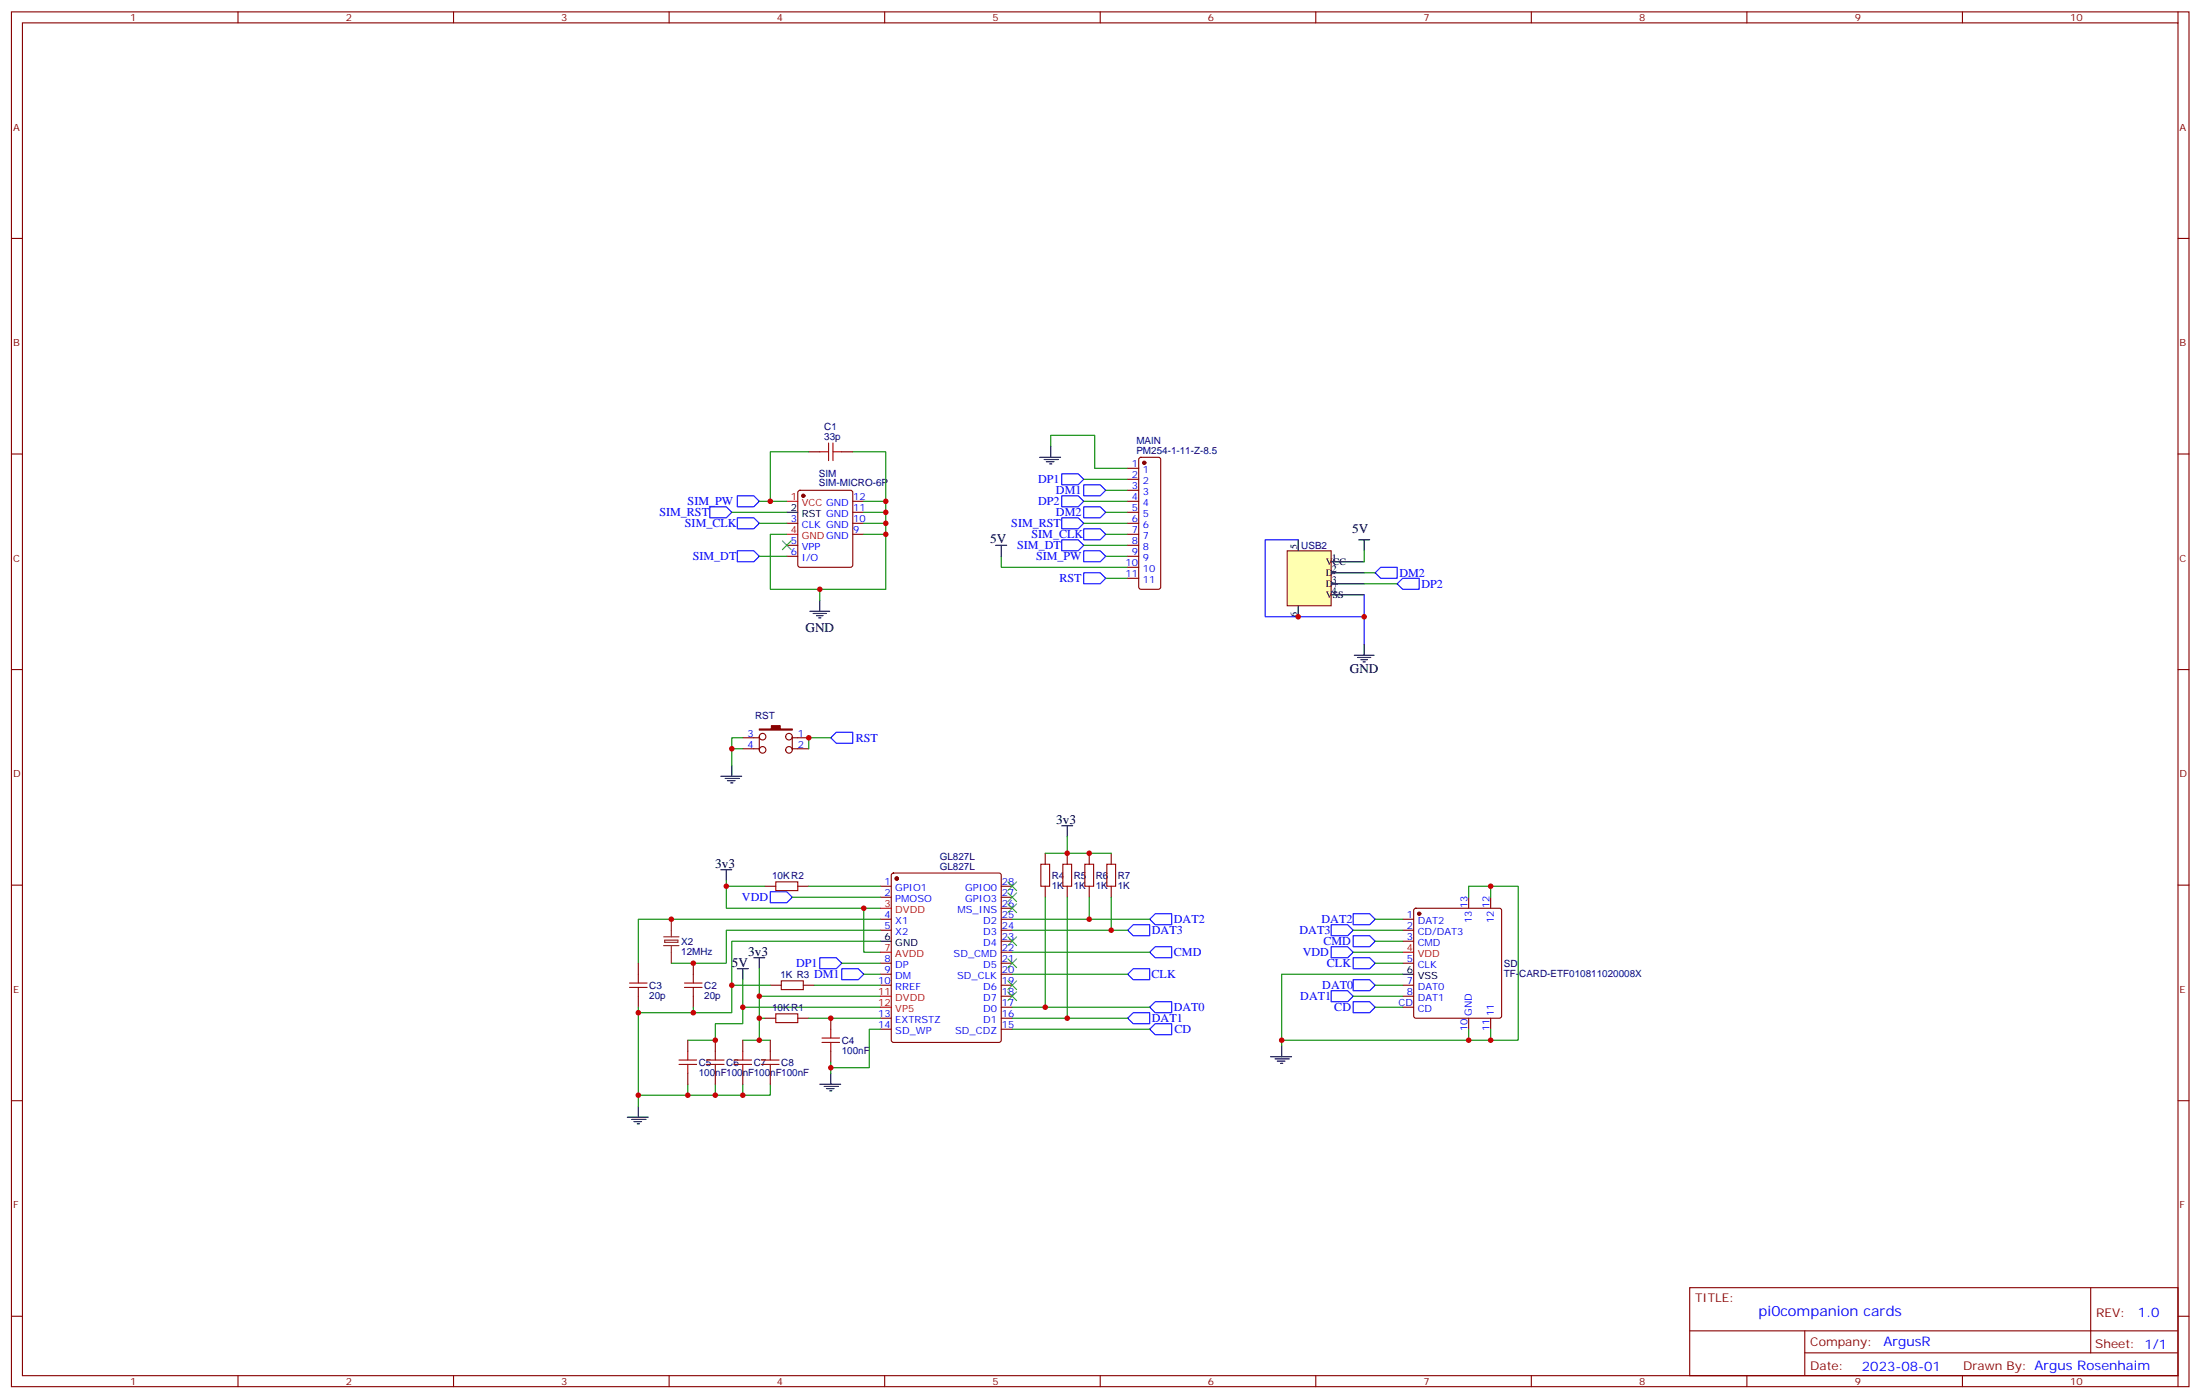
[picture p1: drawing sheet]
<svg xmlns="http://www.w3.org/2000/svg" width="706mm" height="448mm" viewBox="0 0 706 448" stroke-linecap="round" stroke-linejoin="round" font-family="sans-serif">
<g fill="none" stroke="#870000" stroke-width=".35">
<path d="M3.7 3.8h698.5v441h-698.5zM7.2 7.3h691.4v434h-691.4zM76.3 3.8v3.5M145.5 3.8v3.5M214.6 3.8v3.5M283.8 3.8v3.5M352.9 3.8v3.5M422.1 3.8v3.5M491.2 3.8v3.5M560.4 3.8v3.5M629.5 3.8v3.5M698.6 3.8v3.5"/>
<path d="M3.7 76.5h3.5M698.6 76.5h3.6M3.7 145.6h3.5M256.1 157.5l.5-.2h16.2l.5 .2 .2 .5v23.3l-.2 .5-.5 .2h-16.2l-.5-.3-.2-.4v-23.3zM259.4 144.9h3.6M270 144.9h3.5M698.6 145.6h3.6M252.4 167.9h3.5M252.4 174.9h3.5M252.4 178.4h3.5M273.5 167.9h3.6M273.5 171.4h3.6"/>
<path d="M273.5 164.3h3.6M273.5 160.8h3.6M3.7 214.8h3.5M698.6 214.8h3.6M238.3 236.6h5.3M243.6 236.3v4.2M254.1 236.6h5.3M254.1 236.3v4.2M238.3 240.2h5.3M254.1 240.2h5.3M3.7 283.9h3.5M449.9 294.9h3.6"/>
<path d="M449.9 298.4h3.6M453.7 291.5l.5-.2h26.8l.5 .2 .2 .5v33.9l-.3 .5-.4 .2h-26.8l-.5-.2-.2-.5v-33.9zM471.1 287.8v3.5M478.2 287.8v3.5M698.6 283.9h3.6M449.9 301.9h3.6M449.9 309h3.6M449.9 316h3.6M449.9 319.5h3.6M449.9 323.1h3.6M471.1 326.6v3.5M478.2 326.6v3.5"/>
<path d="M3.7 353.1h3.5M698.6 353.1h3.6M542 413h156.6v28.3h-156.6zM670.6 413.1v20.8M3.7 422.2h3.5M542 426.9h156.5M578.9 433.9h119.6M578.9 426.9v14.1M698.6 422.2h3.6M76.3 441.3v3.5M145.5 441.3v3.5M214.6 441.3v3.5"/>
<path d="M283.8 441.3v3.5M352.9 441.3v3.5M422.1 441.3v3.5M491.2 441.3v3.5M560.4 441.3v3.5M629.5 441.3v3.5M698.6 441.3v3.5"/>
<circle cx="244.6" cy="236.3" r="1.06"/>
<circle cx="253.1" cy="236.3" r="1.06"/>
<circle cx="244.6" cy="240.5" r="1.06"/>
<circle cx="253.1" cy="240.5" r="1.06"/>
</g>
<g fill="none" stroke="#000" stroke-width=".35">
<path d="M333.5 146.7h6.7M334.9 147.4h4.6M335.6 148.1h2.5M336.7 148.8h.7M337 143.2v3.5M252.4 164.3h3.5M319.4 174.9h3.5M321.2 174.9v3.5M259.8 196.1h6.3M260.8 196.8h4.3M261.9 197.5h2.1M262.6 198.2h.7"/>
<path d="M263 192.5v3.6M231.2 249h6.7M232.6 249.7h4.6M233.3 250.4h2.5M234.4 251.1h.7M234.7 245.5v3.5M449.9 312.5h3.6M407.6 338.9h6.7M409 339.7h4.6M411.1 335.4v3.5M409.7 340.4h2.5M410.8 341.1h.7"/>
</g>
<path d="M263 144.9h2.8M265.8 142.1v5.6M267.2 144.9h2.8M267.2 142.1v5.6" fill="none" stroke="#a10000" stroke-width=".35"/>
<g fill="none" stroke="#00f" stroke-width=".35">
<path d="M236.5 159h5.3l1.8 1.8-1.8 1.8h-5.3zM340.6 152h5.3l1.7 1.7-1.7 1.8h-5.3zM340.6 159h5.3l1.7 1.8-1.7 1.8h-5.3zM347.6 155.5h5.3l1.8 1.8-1.8 1.7h-5.3zM227.7 162.6h5.3l1.7 1.7-1.7 1.8h-5.3zM236.5 166.1h5.3l1.8 1.8-1.8 1.7h-5.3zM236.5 176.7h5.3l1.8 1.7-1.8 1.8h-5.3zM340.6 173.1h5.3l1.7 1.8-1.7 1.8h-5.3zM340.6 166.1h5.3l1.7 1.8-1.7 1.7h-5.3zM347.6 176.7h5.3l1.8 1.7-1.8 1.8h-5.3zM347.6 162.6h5.3l1.8 1.7-1.8 1.8h-5.3zM347.6 169.6h5.3l1.8 1.8-1.8 1.7h-5.3z"/>
<path d="M347.6 183.7h5.3l1.8 1.8-1.8 1.8h-5.3zM266.5 236.6l1.8-1.7h5.2v3.5h-5.2zM427 296.6h5.3l1.8 1.8-1.8 1.7h-5.3zM434.1 293.1h5.2l1.8 1.8-1.8 1.7h-5.2zM427 317.8h5.3l1.8 1.7-1.8 1.8h-5.3zM434.1 307.2h5.2l1.8 1.8-1.8 1.7h-5.2zM434.1 300.1h5.2l1.8 1.8-1.8 1.8h-5.2zM434.1 314.3h5.2l1.8 1.7-1.8 1.8h-5.2z"/>
</g>
<g fill="#870000" stroke="#870000" stroke-width=".35">
<path d="M243.6 233.8h3.8v-1h2.9v1h3.8v.4h-10.5z"/>
<circle cx="257.7" cy="159" r=".53"/>
<circle cx="455.2" cy="293.1" r=".53"/>
</g>
<path d="M252.4 160.8h3.5M252.4 171.4h3.5M449.9 305.4h3.6" fill="none" stroke="#f00" stroke-width=".35"/>
<g fill="none" stroke="#008700" stroke-width=".35">
<path d="M259.4 144.9h-12.3v15.9M273.5 144.9h10.6v44.1h-37v-17.6h5.3M337 143.2v-3.6h14.2v10.6h10.5M347.6 153.7h14.1M354.7 157.3h7M234.7 164.3h17.7M243.6 167.9h8.8M243.6 160.8h8.8M243.6 178.4h8.8M277.1 167.9h7M277.1 160.8h7M277.1 164.3h7"/>
<path d="M277.1 171.4h7M321.2 178.4v3.6h40.5M347.6 167.9h14.1M347.6 160.8h14.1M347.6 174.9h14.1M354.7 164.3h7M354.7 178.4h7M354.7 171.4h7M263 189v3.5M354.7 185.5h7M238.3 236.6h-3.6v8.9M266.5 236.6h-7.1v3.6"/>
<path d="M234.7 240.2h3.6M434.1 298.4h15.8M441.1 294.9h8.8M471.1 287.8v-3.5h15.9v49.4h-8.8M478.2 284.3v3.5M434.1 319.5h15.8M441.1 301.9h8.8M441.1 309h8.8M441.1 316h8.8M449.9 312.5h-38.8v22.9M471.1 330.1v3.6M478.2 330.1v3.6h-67.1"/>
</g>
<path d="M251 173.5l2.8 2.8M253.8 173.5l-2.8 2.8" fill="none" stroke="#3c3" stroke-width=".35"/>
<path d="M412.9 176.7h14.1v17.6h-14.1z" fill="#ffffb0" stroke="#800000" stroke-width=".32"/>
<g fill="none" stroke="#000" stroke-width=".35">
<path d="M416.4 173.1v3.6M435.8 173.1h3.5M437.6 173.1v3.6M416.4 194.3v3.5M427 180.2h10.6M427 183.7h10.6M427 187.3h10.6M427 190.8h10.6M434.4 210.2h6.4M435.5 210.9h4.2M436.5 211.6h2.1M437.2 212.3h.7"/>
<path d="M437.6 206.7v3.5M231.2 279h3.5M233 279v3.5M340.6 264.9h3.5M342.3 264.9v3.5M236.5 310.7h3.5M238.3 310.7v3.6M241.8 307.2h3.5M243.6 307.2v3.5M282.4 301.9h3.5M201.2 358.4h6.7M202.6 359.1h4.6"/>
<path d="M203.3 359.8h2.5M204.8 354.8v3.6M263 347.8h6.7M264.4 348.5h4.6M265.1 349.2h2.4M266.1 349.9h.7M266.5 344.2v3.6M204.4 360.5h.7"/>
</g>
<g fill="none" stroke="#008700" stroke-width=".35">
<path d="M437.6 176.7v3.5M437.6 183.7h3.5M437.6 187.3h10.6M335.3 273.7h21.1M342.3 268.4v5.3M233 282.5v8.8h49.4M233 284.3h12.3M254.1 287.8h28.3M259.4 284.3h23M277.1 291.3v14.1h5.3M282.4 294.9h-77.6v14.1M282.4 298.4h-49.4v10.6h-17.7"/>
<path d="M324.7 294.9h44.1M324.7 298.4h37M335.3 287.8v35.3M342.3 287.8v38.8M349.4 287.8v7.1M356.4 287.8v10.6M234.7 316h12.4M238.3 314.3v8.8h44.1M243.6 310.7v8.8M261.2 316h21.2M270 309h12.4M277.1 312.5h5.3"/>
<path d="M282.4 301.9h-47.7v22.9h-12.3M282.4 319.5h-38.8v7.1h1.7M324.7 312.5h37M324.7 305.4h44.1M434.1 305.4h15.8M204.8 323.1v31.7M222.4 323.1v1.7h-17.6M238.3 323.1v5.3h-8.9v5.3h-8.8M238.3 333.7h8.8M243.6 326.6v7.1M259.4 326.6h23M282.4 330.1h-3.6v12.4h-12.3"/>
<path d="M324.7 323.1h44.1M324.7 330.1h44.1M324.7 326.6h37M441.1 323.1h8.8M204.8 351.3h15.8M220.6 347.8v3.5h26.5v-3.5M229.4 347.8v3.5M238.3 347.8v3.5M266.5 340.7v3.5"/>
</g>
<g fill="none" stroke="#00f" stroke-width=".35">
<path d="M416.4 173.1h-10.6v24.7h31.8M437.6 190.8v15.9M442.9 182h5.3v3.5h-5.3l-1.8-1.8zM449.9 185.5h5.3v3.5h-5.3l-1.7-1.7zM247.1 286h5.3l1.7 1.8-1.7 1.8h-5.3zM361.7 298.4l1.8-1.8h5.3v3.5h-5.3zM368.8 294.9l1.8-1.8h5.2v3.5h-5.2zM263 307.2h5.3l1.7 1.8-1.7 1.7h-5.3zM270 310.7h5.3l1.8 1.8-1.8 1.8h-5.3zM361.7 312.5l1.8-1.8h5.3v3.6h-5.3zM368.8 305.4l1.8-1.7h5.2v3.5h-5.2zM427 303.7h5.3l1.8 1.7-1.8 1.8h-5.3z"/>
<path d="M361.7 326.6l1.8-1.8h5.3v3.6h-5.3zM368.8 323.1l1.8-1.8h5.2v3.5h-5.2zM368.8 330.1l1.8-1.7h5.2v3.5h-5.2zM434.1 321.3h5.2l1.8 1.8-1.8 1.7h-5.2z"/>
</g>
<g fill="#870000" stroke="#870000" stroke-width=".35">
<circle cx="287.7" cy="281.8" r=".53"/>
<circle cx="367" cy="148.4" r=".53"/>
</g>
<g fill="none" stroke="#870000" stroke-width=".35">
<path d="M361.7 150.2h3.6M361.7 153.7h3.6M361.7 157.3h3.6M365.5 146.9l.5-.2h5.6l.5 .2 .2 .5v40.9l-.2 .5-.5 .2h-5.6l-.5-.2-.2-.5v-40.9zM361.7 160.8h3.6M361.7 164.3h3.6M361.7 167.9h3.6M361.7 171.4h3.6M361.7 174.9h3.6M361.7 178.4h3.6M361.7 182h3.6M361.7 185.5h3.6"/>
<path d="M335.3 273.7v3.5M342.3 273.7v3.5M349.4 273.7v3.5M356.4 273.7v3.5M245.3 284.3h3.5M255.9 284.3h3.5M282.4 284.3h3.5M282.4 287.8h3.5M282.4 294.9h3.5M282.4 298.4h3.5M286.1 280.2l.5-.2h33.9l.6 .5 .1 53.2-.5 .6-34.1 .1-.7-.5v-53.2zM321.2 284.3h3.5"/>
<path d="M321.2 287.8h3.5M321.2 294.9h3.5M321.2 298.4h3.5M321.2 291.3h3.5M335.3 284.3v3.5M342.3 284.3v3.5M349.4 284.3v3.5M356.4 284.3v3.5M204.8 309v3.5M204.8 319.5v3.6M222.4 309v3.5M222.4 319.5v3.6"/>
<path d="M247.1 316h3.5M257.7 316h3.5M282.4 309h3.5M282.4 312.5h3.5M282.4 316h3.5M321.2 309h3.5M321.2 312.5h3.5M321.2 316h3.5M321.2 319.5h3.5M321.2 305.4h3.5M321.2 301.9h3.5M220.6 333.7v3.5"/>
<path d="M229.4 333.7v3.5M238.3 333.7v3.5M245.3 326.6h3.5M247.1 333.7v3.5M255.9 326.6h3.5M266.5 326.6v3.5M266.5 337.2v3.5M282.4 326.6h3.5M282.4 330.1h3.5M321.2 326.6h3.5M321.2 330.1h3.5M321.2 323.1h3.5"/>
<path d="M220.6 344.2v3.6M229.4 344.2v3.6M238.3 344.2v3.6M247.1 344.2v3.6"/>
</g>
<path d="M282.4 291.3h3.5M282.4 305.4h3.5M282.4 319.5h3.5M282.4 323.1h3.5" fill="none" stroke="#f00" stroke-width=".35"/>
<path d="M215.3 294.9v5.6M212.9 300.5h4.9M212.9 303.3h4.9M213.2 301.6h4.3v.7h-4.3zM215.3 303.3v5.7" fill="none" stroke="#8c2424" stroke-width=".35"/>
<g fill="none" stroke="#a10000" stroke-width=".35">
<path d="M333.9 277.2h2.8v7.1h-2.8zM340.9 277.2h2.8v7.1h-2.8zM348 277.2h2.8v7.1h-2.8zM355 277.2h2.9v7.1h-2.9zM248.8 282.9h7.1v2.8h-7.1zM201.9 316.7h5.7M201.9 315.3h5.7M204.8 312.5v2.8M204.8 316.7v2.8M219.6 316.7h5.6M219.6 315.3h5.6M222.4 312.5v2.8"/>
<path d="M222.4 316.7v2.8M250.6 314.6h7.1v2.8h-7.1zM220.6 337.2v2.8M229.4 337.2v2.8M238.3 337.2v2.8M247.1 337.2v2.8M248.8 325.2h7.1v2.8h-7.1zM263.7 334.4h5.6M263.7 333h5.6M266.5 330.1v2.9M266.5 334.4v2.8M217.8 341.4h5.6"/>
<path d="M217.8 340h5.6M220.6 341.4v2.8M226.6 341.4h5.7M226.6 340h5.7M229.4 341.4v2.8M235.4 341.4h5.7M235.4 340h5.7M238.3 341.4v2.8M244.3 341.4h5.6M244.3 340h5.6M247.1 341.4v2.8"/>
</g>
<g fill="none" stroke="#3c3" stroke-width=".35">
<path d="M323.3 289.9l2.8 2.8M323.3 282.9l2.8 2.8M323.3 286.4l2.8 2.8M326.1 289.9l-2.8 2.8M326.1 282.9l-2.8 2.8M326.1 286.4l-2.8 2.8M323.3 318.1l2.8 2.9M323.3 314.6l2.8 2.8M323.3 307.6l2.8 2.8M323.3 300.5l2.8 2.8M326.1 318.1l-2.8 2.9M326.1 314.6l-2.8 2.8"/>
<path d="M326.1 307.6l-2.8 2.8M326.1 300.5l-2.8 2.8"/>
</g>
<g fill="#c00">
<circle cx="263" cy="189" r=".88"/>
<circle cx="284.1" cy="171.4" r=".88"/>
<circle cx="284.1" cy="167.9" r=".88"/>
<circle cx="284.1" cy="164.3" r=".88"/>
<circle cx="284.1" cy="160.8" r=".88"/>
<circle cx="247.1" cy="160.8" r=".88"/>
<circle cx="234.7" cy="240.2" r=".88"/>
<circle cx="411.1" cy="333.7" r=".88"/>
<circle cx="471.1" cy="333.7" r=".88"/>
<circle cx="478.2" cy="333.7" r=".88"/>
<circle cx="478.2" cy="284.3" r=".88"/>
<circle cx="259.4" cy="236.6" r=".88"/>
<circle cx="416.4" cy="197.8" r=".88"/>
<circle cx="437.6" cy="197.8" r=".88"/>
<circle cx="222.4" cy="309" r=".88"/>
<circle cx="215.3" cy="294.9" r=".88"/>
<circle cx="204.8" cy="324.8" r=".88"/>
<circle cx="222.4" cy="324.8" r=".88"/>
<circle cx="243.6" cy="319.5" r=".88"/>
<circle cx="233" cy="284.3" r=".88"/>
<circle cx="277.1" cy="291.3" r=".88"/>
<circle cx="234.7" cy="316" r=".88"/>
<circle cx="238.3" cy="351.3" r=".88"/>
<circle cx="229.4" cy="351.3" r=".88"/>
<circle cx="204.8" cy="351.3" r=".88"/>
<circle cx="220.6" cy="351.3" r=".88"/>
<circle cx="266.5" cy="326.6" r=".88"/>
<circle cx="243.6" cy="326.6" r=".88"/>
<circle cx="243.6" cy="333.7" r=".88"/>
<circle cx="238.3" cy="323.1" r=".88"/>
<circle cx="229.4" cy="333.7" r=".88"/>
<circle cx="335.3" cy="323.1" r=".88"/>
<circle cx="342.3" cy="326.6" r=".88"/>
<circle cx="349.4" cy="294.9" r=".88"/>
<circle cx="356.4" cy="298.4" r=".88"/>
<circle cx="342.3" cy="273.7" r=".88"/>
<circle cx="349.4" cy="273.7" r=".88"/>
<circle cx="266.5" cy="342.5" r=".88"/>
</g>
<text font-size="4.6" fill="#00f" x="564.1" y="422.1">pi0companion cards</text>
<g font-size="4.2">
<text x="433.7" y="171">5V</text>
<text x="317.6" y="174.2">5V</text>
<text x="258.4" y="202.8">GND</text>
<text x="433" y="215.8">GND</text>
<text x="338.8" y="264.2">3v3</text>
<text x="229.4" y="278.3">3v3</text>
<text x="234.7" y="310">5V</text>
<text x="240" y="306.5">3v3</text>
</g>
<g font-size="4.2" fill="#00f">
<text x="685.8" y="422.3">1.0</text>
<text x="604.2" y="431.9">ArgusR</text>
<text x="597.3" y="439.7">2023-08-01</text>
</g>
<g font-size="3.9" fill="#00f">
<text x="333" y="155">DP1</text>
<text x="338.7" y="158.5">DM1</text>
<text x="211.5" y="165.5">SIM_RST</text>
<text x="220.6" y="162">SIM_PW</text>
<text x="333" y="162">DP2</text>
<text x="338.7" y="165.6">DM2</text>
<text x="219.7" y="169">SIM_CLK</text>
<text x="324.4" y="169.1">SIM_RST</text>
<text x="330.9" y="172.6">SIM_CLK</text>
<text x="222.2" y="179.7">SIM_DT</text>
<text x="326.3" y="176.2">SIM_DT</text>
<text x="332.3" y="179.7">SIM_PW</text>
<text x="448.9" y="185">DM2</text>
<text x="339.9" y="186.8">RST</text>
<text x="455.9" y="188.6">DP2</text>
<text x="274.5" y="237.9">RST</text>
<text x="238" y="289.1">VDD</text>
<text x="369.5" y="299.6">DAT3</text>
<text x="376.6" y="296.1">DAT2</text>
<text x="416.9" y="299.6">DAT3</text>
<text x="423.9" y="296.1">DAT2</text>
<text x="424.5" y="303.2">CMD</text>
<text x="255.4" y="310.2">DP1</text>
<text x="376.6" y="306.6">CMD</text>
<text x="417.9" y="306.7">VDD</text>
<text x="425.6" y="310.2">CLK</text>
<text x="261.1" y="313.7">DM1</text>
<text x="369.4" y="313.7">CLK</text>
<text x="424.2" y="317.3">DAT0</text>
<text x="417.1" y="320.9">DAT1</text>
<text x="369.5" y="327.8">DAT1</text>
<text x="376.5" y="324.3">DAT0</text>
<text x="428" y="324.3">CD</text>
<text x="376.7" y="331.4">CD</text>
</g>
<g font-size="3.9" fill="#800">
<text x="543.8" y="417.6">TITLE:</text>
<text x="672.4" y="422.3">REV:</text>
<text x="580.7" y="431.8">Company:</text>
<text x="672" y="432.4">Sheet: 1/1</text>
<text x="580.7" y="439.5">Date:</text>
<text x="629.7" y="439.6">Drawn By: Argus Rosenhaim</text>
</g>
<g font-size="3.2" fill="#800">
<text x="41.8" y="6.8">1</text>
<text x="110.9" y="6.8">2</text>
<text x="180.1" y="6.8">3</text>
<text x="249.2" y="6.8">4</text>
<text x="318.3" y="6.8">5</text>
<text x="387.5" y="6.8">6</text>
<text x="456.6" y="6.8">7</text>
<text x="525.8" y="6.8">8</text>
<text x="594.9" y="6.8">9</text>
<text x="664.1" y="6.8">10</text>
<text x="4.2" y="41.9">A</text>
<text x="699.2" y="41.9">A</text>
<text x="4.2" y="111.1">B</text>
<text x="699.2" y="111.1">B</text>
<text x="4.2" y="180.2">C</text>
<text x="699.2" y="180.2">C</text>
<text x="4.2" y="249.3">D</text>
<text x="699.2" y="249.3">D</text>
<text x="4.2" y="318.5">E</text>
<text x="699.2" y="318.5">E</text>
<text x="4.2" y="387.6">F</text>
<text x="699.2" y="387.6">F</text>
<text x="41.8" y="444.3">1</text>
<text x="110.9" y="444.3">2</text>
<text x="180.1" y="444.3">3</text>
<text x="249.2" y="444.3">4</text>
<text x="318.3" y="444.3">5</text>
<text x="387.5" y="444.3">6</text>
<text x="456.6" y="444.3">7</text>
<text x="525.8" y="444.3">8</text>
<text x="594.9" y="444.3">9</text>
<text x="664.1" y="444.3">10</text>
</g>
<g font-size="3.2" fill="#000080">
<text x="264.4" y="137.9">C1</text>
<text x="264.4" y="141">33p</text>
<text x="364.5" y="142.3">MAIN</text>
<text x="364.5" y="145.5">PM254-1-11-Z-8.5</text>
<text x="262.7" y="152.9">SIM</text>
<text x="262.7" y="156">SIM-MICRO-6P</text>
<text x="417.4" y="176.1">USB2</text>
<text x="242.2" y="230.8">RST</text>
<text x="301.4" y="275.8">GL827L</text>
<text x="247.7" y="281.9">10KR2</text>
<text x="301.4" y="279">GL827L</text>
<text x="337.4" y="281.9">R4</text>
<text x="344.5" y="281.9">R5</text>
<text x="351.5" y="281.9">R6</text>
<text x="358.6" y="281.9">R7</text>
<text x="337.4" y="285.1">1K</text>
<text x="344.5" y="285.1">1K</text>
<text x="351.5" y="285.1">1K</text>
<text x="358.6" y="285.1">1K</text>
<text x="218.5" y="303.1">X2</text>
<text x="218.5" y="306.2">12MHz</text>
<text x="482.4" y="310.1">SD</text>
<text x="208.3" y="317.2">C3</text>
<text x="225.9" y="317.2">C2</text>
<text x="250.4" y="313.7">1K R3</text>
<text x="482.4" y="313.3">TF-CARD-ETF010811020008X</text>
<text x="208.3" y="320.3">20p</text>
<text x="225.9" y="320.3">20p</text>
<text x="247.7" y="324.2">10KR1</text>
<text x="270" y="334.8">C4</text>
<text x="224.2" y="341.9">C5</text>
<text x="233" y="341.9">C6</text>
<text x="241.8" y="341.9">C7</text>
<text x="250.6" y="341.9">C8</text>
<text x="270" y="338">100nF</text>
<text x="224.2" y="345">100nF100nF100nF100nF</text>
</g>
<g font-size="3.2" fill="#00f">
<text x="363.1" y="149.9">1</text>
<text x="363.1" y="153.4">2</text>
<text x="366.6" y="151.6">1</text>
<text x="366.6" y="155.2">2</text>
<text x="273.7" y="160.4">12</text>
<text x="363.1" y="156.9">3</text>
<text x="363.1" y="160.4">4</text>
<text x="366.6" y="158.7">3</text>
<text x="253.7" y="167.5">3</text>
<text x="273.7" y="167.5">10</text>
<text x="273.7" y="164">11</text>
<text x="363.1" y="164">5</text>
<text x="363.1" y="167.5">6</text>
<text x="366.6" y="162.2">4</text>
<text x="366.6" y="165.7">5</text>
<text x="257.2" y="169.3">CLK GND</text>
<text x="273.7" y="171">9</text>
<text x="363.1" y="171">7</text>
<text x="366.6" y="169.3">6</text>
<text x="366.6" y="172.8">7</text>
<text x="253.7" y="174.6">5</text>
<text x="253.7" y="178.1">6</text>
<text x="257.2" y="176.3">VPP</text>
<text x="257.2" y="179.8">I/O</text>
<text x="363.1" y="174.6">8</text>
<text x="363.1" y="178.1">9</text>
<text x="366.6" y="176.3">8</text>
<text x="366.6" y="179.8">9</text>
<text x="361.1" y="181.6">10</text>
<text x="361.1" y="185.1">11</text>
<text x="366.6" y="183.4">10</text>
<text x="366.6" y="186.9">11</text>
<text x="239.8" y="236.3">3</text>
<text x="239.8" y="239.8">4</text>
<text x="255.9" y="236.3">1</text>
<text x="255.9" y="239.8">2</text>
<text x="283.7" y="283.9">1</text>
<text x="283.7" y="287.4">2</text>
<text x="287.2" y="285.7">GPIO1</text>
<text x="309.6" y="285.7">GPIO0</text>
<text x="321.3" y="287.4">27</text>
<text x="321.3" y="283.9">28</text>
<text x="287.2" y="289.2">PMOSO</text>
<text x="307.1" y="292.7">MS_INS</text>
<text x="309.6" y="289.2">GPIO3</text>
<text x="321.3" y="291">26</text>
<text x="470.7" y="291.3" transform="rotate(-90 470.7 291.3)">13</text>
<text x="477.8" y="291.3" transform="rotate(-90 477.8 291.3)">12</text>
<text x="283.7" y="294.5">4</text>
<text x="283.7" y="298">5</text>
<text x="287.2" y="296.3">X1</text>
<text x="287.2" y="299.8">X2</text>
<text x="315.4" y="299.8">D3</text>
<text x="315.4" y="296.3">D2</text>
<text x="321.3" y="298">24</text>
<text x="321.3" y="294.5">25</text>
<text x="451.3" y="294.5">1</text>
<text x="451.3" y="298">2</text>
<text x="454.8" y="296.3">DAT2</text>
<text x="454.8" y="299.8">CD/DAT3</text>
<text x="472.2" y="296.1" transform="rotate(-90 472.2 296.1)">13</text>
<text x="479.2" y="296.1" transform="rotate(-90 479.2 296.1)">12</text>
<text x="315.4" y="303.3">D4</text>
<text x="321.3" y="305.1">22</text>
<text x="321.3" y="301.6">23</text>
<text x="451.3" y="301.6">3</text>
<text x="454.8" y="303.3">CMD</text>
<text x="283.7" y="308.6">8</text>
<text x="287.2" y="310.4">DP</text>
<text x="305.9" y="306.8">SD_CMD</text>
<text x="315.4" y="310.4">D5</text>
<text x="321.3" y="308.6">21</text>
<text x="451.3" y="308.6">5</text>
<text x="454.8" y="310.4">CLK</text>
<text x="281.7" y="315.7">10</text>
<text x="283.7" y="312.1">9</text>
<text x="287.2" y="313.9">DM</text>
<text x="287.2" y="317.4">RREF</text>
<text x="307.1" y="313.9">SD_CLK</text>
<text x="315.4" y="317.4">D6</text>
<text x="321.3" y="315.7">19</text>
<text x="321.3" y="312.1">20</text>
<text x="451.3" y="315.7">7</text>
<text x="454.8" y="317.4">DAT0</text>
<text x="315.4" y="321">D7</text>
<text x="321.3" y="322.7">17</text>
<text x="321.3" y="319.2">18</text>
<text x="448.6" y="322.7">CD</text>
<text x="451.3" y="319.2">8</text>
<text x="454.8" y="321">DAT1</text>
<text x="281.7" y="326.2">13</text>
<text x="281.7" y="329.8">14</text>
<text x="287.2" y="328">EXTRSTZ</text>
<text x="315.4" y="328">D1</text>
<text x="315.4" y="324.5">D0</text>
<text x="321.3" y="329.8">15</text>
<text x="321.3" y="326.2">16</text>
<text x="454.8" y="324.5">CD</text>
<text x="472.2" y="325.9" transform="rotate(-90 472.2 325.9)">GND</text>
<text x="479.2" y="325.9" transform="rotate(-90 479.2 325.9)">11</text>
<text x="287.2" y="331.5">SD_WP</text>
<text x="306.4" y="331.5">SD_CDZ</text>
<text x="470.7" y="330.6" transform="rotate(-90 470.7 330.6)">10</text>
<text x="477.8" y="330.6" transform="rotate(-90 477.8 330.6)">11</text>
</g>
<g font-size="3.2" fill="#f00">
<text x="253.7" y="160.4">1</text>
<text x="257.2" y="162.2">VCC GND</text>
<text x="253.7" y="171">4</text>
<text x="257.2" y="172.8">GNDGND</text>
<text x="283.7" y="291">3</text>
<text x="287.2" y="292.7">DVDD</text>
<text x="283.7" y="305.1">7</text>
<text x="451.3" y="305.1">4</text>
<text x="287.2" y="306.8">AVDD</text>
<text x="454.8" y="306.8">VDD</text>
<text x="281.7" y="319.2">11</text>
<text x="281.7" y="322.7">12</text>
<text x="287.2" y="321">DVDD</text>
<text x="287.2" y="324.5">VP5</text>
</g>
<g font-size="3.2">
<text x="253.7" y="164">2</text>
<text x="257.2" y="165.7">RST GND</text>
<text x="416.1" y="176.1" transform="rotate(-90 416.1 176.1)">5</text>
<text x="427.2" y="179.8">1</text>
<text x="425.2" y="181.3">VCC</text>
<text x="425.2" y="184.8">D-</text>
<text x="427.2" y="183.4">2</text>
<text x="425.2" y="188.3">D+</text>
<text x="425.2" y="191.8">VSS</text>
<text x="427.2" y="186.9">3</text>
<text x="427.2" y="190.4">4</text>
<text x="416.1" y="198" transform="rotate(-90 416.1 198)">6</text>
<text x="283.7" y="301.6">6</text>
<text x="287.2" y="303.3">GND</text>
<text x="451.3" y="312.1">6</text>
<text x="454.8" y="313.9">VSS</text>
</g>
</svg>
